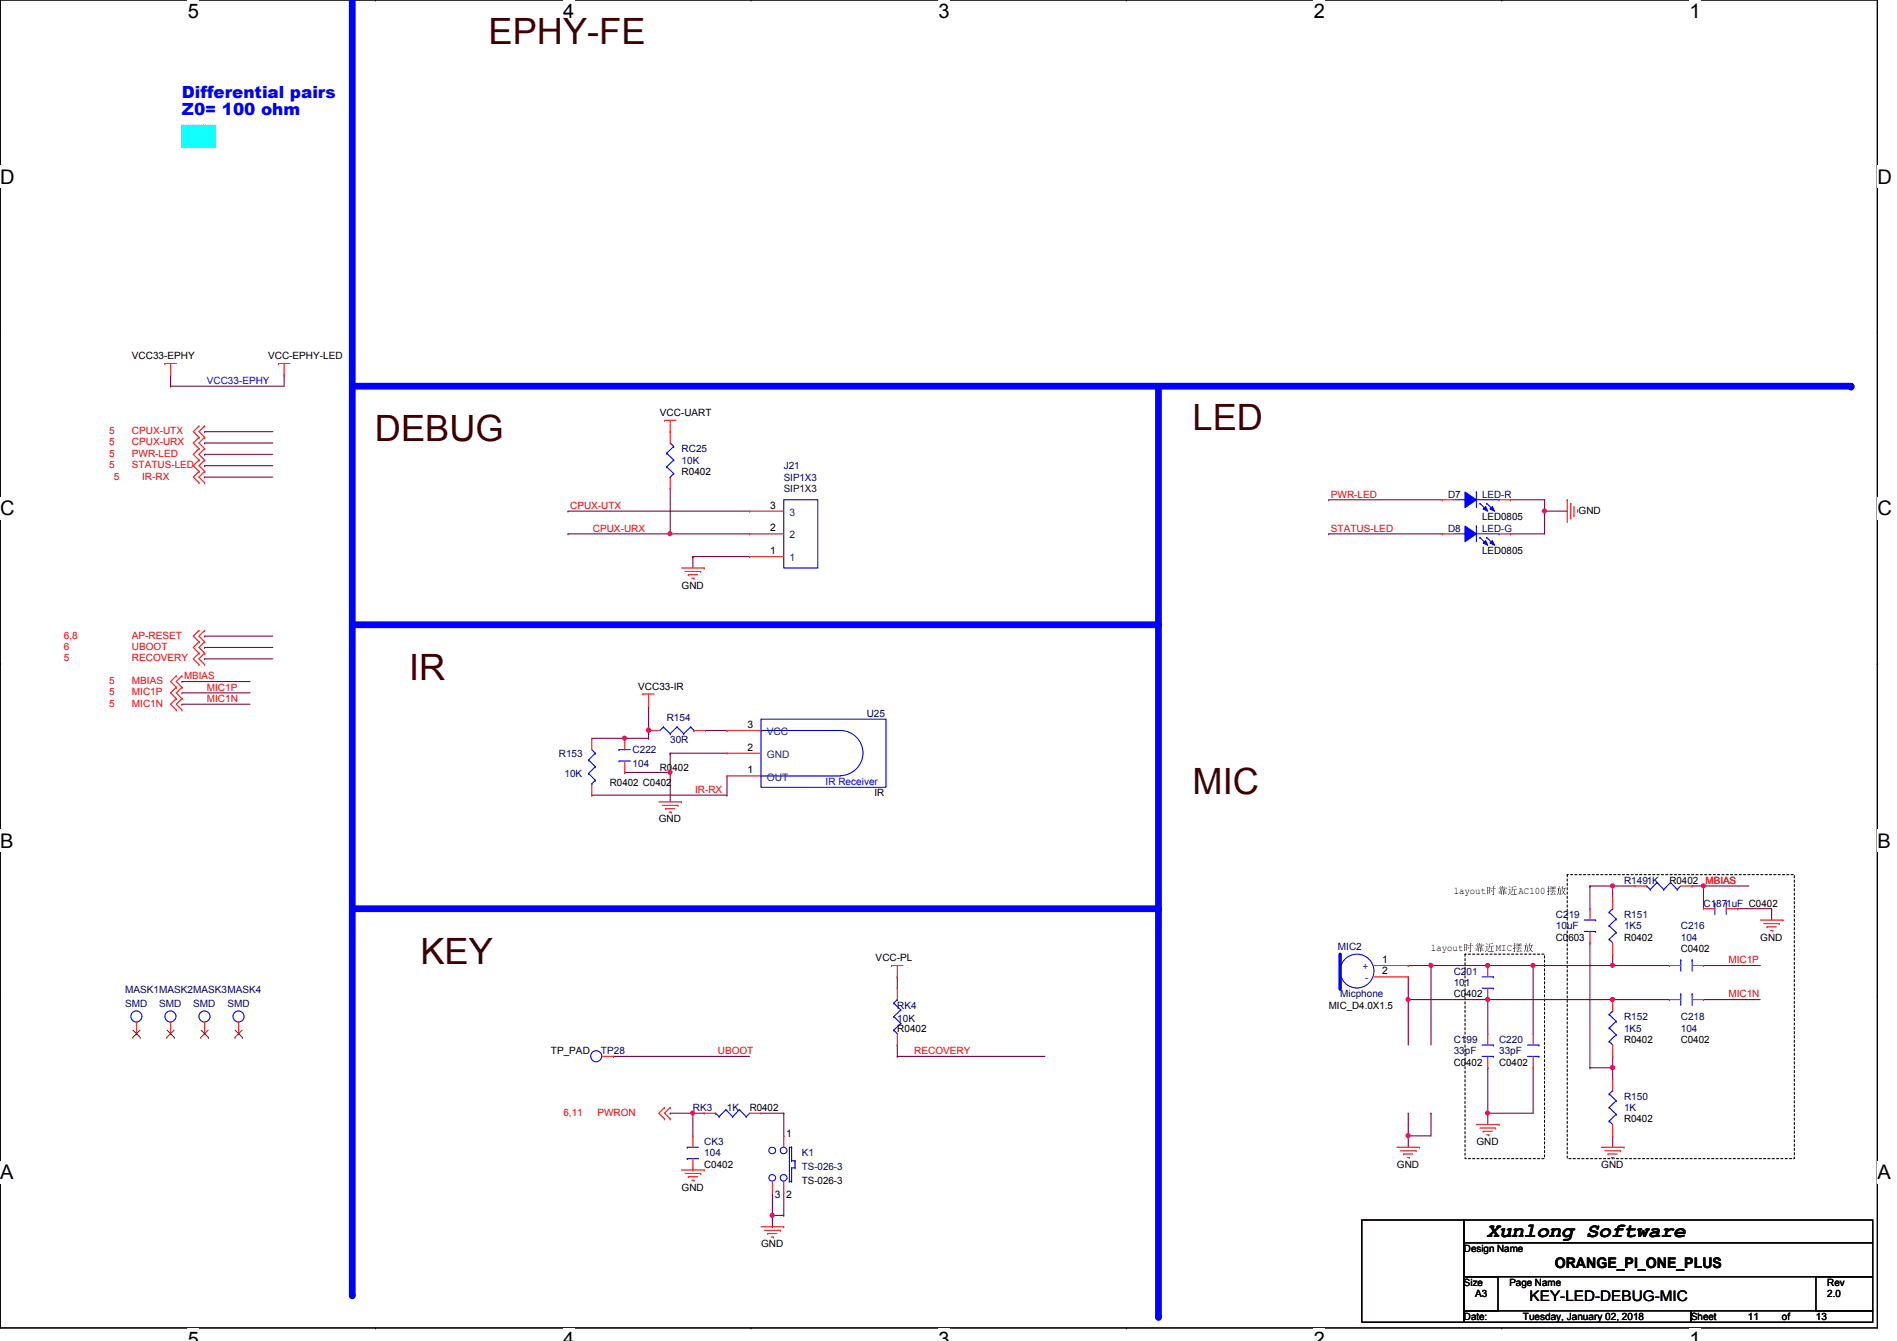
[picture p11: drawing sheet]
<svg xmlns="http://www.w3.org/2000/svg" width="297mm" height="210mm" viewBox="0 0 297 210" stroke-linecap="round" stroke-linejoin="round" font-family="sans-serif">
<path d="M0 0h294v207.9h-294z" fill="none" stroke="#000" stroke-width=".17"/>
<g fill="#fff">
<path d="M29.4 0h1.8v3.5h-1.8z"/>
<path d="M29.4 207.9h1.8v2h-1.8z"/>
</g>
<path d="M58.8 0h.1M58.8 207.9h.1" fill="none" stroke="#000" stroke-width=".17"/>
<g fill="#fff">
<path d="M88.2 0h1.7v3.5h-1.7z"/>
<path d="M88.2 207.9h1.7v2h-1.7z"/>
</g>
<path d="M117.6 0h.1M117.6 207.9h.1" fill="none" stroke="#000" stroke-width=".17"/>
<g fill="#fff">
<path d="M147 0h1.7v3.5h-1.7z"/>
<path d="M147 207.9h1.7v2h-1.7z"/>
</g>
<path d="M176.4 0h.1M176.4 207.9h.1" fill="none" stroke="#000" stroke-width=".17"/>
<g fill="#fff">
<path d="M205.7 0h1.8v3.5h-1.8z"/>
<path d="M205.7 207.9h1.8v2h-1.8z"/>
</g>
<path d="M235.2 0h.1M235.2 207.9h.1" fill="none" stroke="#000" stroke-width=".17"/>
<g fill="#fff">
<path d="M264.5 0h1.8v3.5h-1.8z"/>
<path d="M264.5 207.9h1.8v2h-1.8z"/>
<path d="M0 26h2.3v3.4h-2.3z"/>
<path d="M294 26h2.2v3.4h-2.2z"/>
<path d="M0 77.9h2.3v3.5h-2.3z"/>
<path d="M294 77.9h2.2v3.5h-2.2z"/>
</g>
<path d="M0 51.9h.1M294 51.9h.1" fill="none" stroke="#000" stroke-width=".17"/>
<g fill="#fff">
<path d="M0 129.9h2.1v3.4h-2.1z"/>
<path d="M294 129.9h2v3.4h-2z"/>
</g>
<path d="M0 103.9h.1M294 103.9h.1" fill="none" stroke="#000" stroke-width=".17"/>
<path d="M0 103.9h.1M294 103.9h.1" fill="none" stroke="#000" stroke-width=".16"/>
<g fill="#fff">
<path d="M0 181.8h2.1v3.5h-2.1z"/>
<path d="M294 181.8h2v3.5h-2z"/>
</g>
<path d="M0 155.9h.1M294 155.9h.1" fill="none" stroke="#000" stroke-width=".17"/>
<path d="M55.2 -.1v202.8" fill="none" stroke="#00f" stroke-width="1.1"/>
<circle cx="55.2" cy="202.7" r=".53" fill="#00f"/>
<path d="M55.2 60.5h234.7" fill="none" stroke="#00f" stroke-width="1.1"/>
<circle cx="289.9" cy="60.5" r=".53" fill="#00f"/>
<path d="M181.4 60.5v145.6" fill="none" stroke="#00f" stroke-width="1.1"/>
<circle cx="181.4" cy="206.1" r=".53" fill="#00f"/>
<path d="M55.2 142.2h126.2" fill="none" stroke="#00f" stroke-width="1.1"/>
<circle cx="181.4" cy="142.2" r=".53" fill="#00f"/>
<path d="M28.5 19.6h5.3v3.5h-5.3z" fill-rule="evenodd" fill="#0ff"/>
<path d="M28.5 19.6h5.3v3.5h-5.3z" fill="none" stroke="#0ff" stroke-width=".17" stroke-dasharray="0 .3"/>
<path d="M55.2 97.8h126.2" fill="none" stroke="#00f" stroke-width="1.1"/>
<circle cx="181.4" cy="97.8" r=".53" fill="#00f"/>
<path d="M245.4 136.9h35.6v44.5h-35.6zM229.4 149.4h12.4v32h-12.4z" fill="none" stroke="#000" stroke-width=".17" stroke-dasharray=".3 .3"/>
<g fill="none" stroke="#800040" stroke-width=".17">
<path d="M26.7 58.7h.1M26.7 58.7v1.8M44.5 58.7h.1M44.5 58.7v1.8h-17.8M26.7 60.5h.1M32 69.3h.1M32 67.6h.1M32 71.1h.1M32 72.9h.1M32 69.3h10.7M32 67.6h10.7M32 71.1h10.7"/>
<path d="M32 72.9h10.7M208.1 78.2h.1M208.1 78.2h17.7M236.5 78.2h.1M236.5 78.2h5.3M32 99.6h.1M32 99.6h10.7M104.9 83.6h.1M104.9 83.6h12.5M108.5 87.1h.1M108.5 87.1v1.8M108.5 87.1h8.9"/>
<path d="M208.1 83.6h.1M208.1 83.6h17.7M236.5 83.6h.1M241.8 80h.1M241.8 80v3.6h-5.3M32 103.1h.1M32 101.3h.1M32 103.1h10.7M32 101.3h10.7M140.5 152.9h.1M140.5 152.9v1.8M96.1 165.4h.1"/>
<path d="M96.1 165.4h21.3M140.5 163.6h.1M140.5 165.4h.1M140.5 163.6v1.8M140.5 165.4h23.1"/>
</g>
<circle cx="241.8" cy="80" r=".32" fill="#f0f"/>
<circle cx="241.8" cy="80" r=".32" fill="none" stroke="#f0f" stroke-width=".17"/>
<g fill="none" stroke="#800040" stroke-width=".17">
<path d="M32 74.7h.1M32 74.7h10.7M241.8 78.2h.1M241.8 78.2v1.8M241.8 80h.1M241.8 80h3.6M252.5 138.7h.1M252.5 138.7h3.6M266.7 138.7h.1M266.7 138.7h7.2M233 151.1h.1M233 156.5h.1"/>
<path d="M233 151.1h7.1M233 156.5h19.5M233 167.1h.1M233 167.1v7.1M252.5 167.1h.1M252.5 167.1v1.8"/>
</g>
<circle cx="252.5" cy="156.4" r=".32" fill="#f0f"/>
<circle cx="252.5" cy="156.4" r=".32" fill="none" stroke="#f0f" stroke-width=".17"/>
<circle cx="232.9" cy="156.4" r=".32" fill="#f0f"/>
<circle cx="232.9" cy="156.4" r=".32" fill="none" stroke="#f0f" stroke-width=".17"/>
<path d="M240.1 151.1h.1M240.1 151.1h12.4M249 147.6h.1M249 147.6v19.5" fill="none" stroke="#800040" stroke-width=".17"/>
<circle cx="252.5" cy="151.1" r=".32" fill="#f0f"/>
<circle cx="252.5" cy="151.1" r=".32" fill="none" stroke="#f0f" stroke-width=".17"/>
<circle cx="240" cy="151.1" r=".32" fill="#f0f"/>
<circle cx="240" cy="151.1" r=".32" fill="none" stroke="#f0f" stroke-width=".17"/>
<path d="M249 167.1h.1M252.5 165.4h.1M252.5 165.4v1.7h-3.5" fill="none" stroke="#800040" stroke-width=".17"/>
<circle cx="252.5" cy="167.1" r=".32" fill="#f0f"/>
<circle cx="252.5" cy="167.1" r=".32" fill="none" stroke="#f0f" stroke-width=".17"/>
<path d="M266.7 138.7h.1M266.7 138.7v3.5M272.1 142.2h.1M272.1 142.2h5.3M277.4 142.2h.1M277.4 142.2v1.8M252.5 177.8h.1M252.5 177.8v1.8" fill="none" stroke="#800040" stroke-width=".17"/>
<circle cx="266.7" cy="138.7" r=".32" fill="#f0f"/>
<circle cx="266.7" cy="138.7" r=".32" fill="none" stroke="#f0f" stroke-width=".17"/>
<path d="M265 138.7h.1M265 138.7h1.7M220.5 177.8h.1M220.5 177.8v1.8" fill="none" stroke="#800040" stroke-width=".17"/>
<circle cx="220.5" cy="177.8" r=".32" fill="#f0f"/>
<circle cx="220.5" cy="177.8" r=".32" fill="none" stroke="#f0f" stroke-width=".17"/>
<path d="M220.5 156.5h.1M220.5 151.1h.1M220.5 152.9h.1M220.5 152.9v10.7M220.5 151.1h12.5M224.1 151.1h.1M224.1 151.1v12.5M220.5 177.8h.1M220.5 174.2h.1M220.5 174.2v3.6M224.1 174.2h.1M224.1 174.2v3.6h-3.6" fill="none" stroke="#800040" stroke-width=".17"/>
<circle cx="232.9" cy="151.1" r=".32" fill="#f0f"/>
<circle cx="232.9" cy="151.1" r=".32" fill="none" stroke="#f0f" stroke-width=".17"/>
<circle cx="224" cy="151.1" r=".32" fill="#f0f"/>
<circle cx="224" cy="151.1" r=".32" fill="none" stroke="#f0f" stroke-width=".17"/>
<path d="M249 138.7h.1M249 138.7v3.5M252.5 138.7h.1M252.5 138.7v1.8M252.5 149.4h.1M252.5 149.4v1.7M266.7 151.1h.1M266.7 156.5h.1M266.7 151.1h8.9M266.7 156.5h8.9" fill="none" stroke="#800040" stroke-width=".17"/>
<circle cx="252.5" cy="138.7" r=".32" fill="#f0f"/>
<circle cx="252.5" cy="138.7" r=".32" fill="none" stroke="#f0f" stroke-width=".17"/>
<path d="M249 138.7h.1M249 138.7h3.5M220.5 156.5h.1M220.5 156.5h12.5" fill="none" stroke="#800040" stroke-width=".17"/>
<circle cx="220.5" cy="156.4" r=".32" fill="#f0f"/>
<circle cx="220.5" cy="156.4" r=".32" fill="none" stroke="#f0f" stroke-width=".17"/>
<path d="M233 156.5h.1M233 156.5v5.3M240.1 151.1h.1M240.1 151.1v10.7M252.5 156.5h.1M252.5 151.1h.1M252.5 156.5h8.9M252.5 151.1h8.9M233 174.2h.1M233 174.2v1.8M240.1 167.1h.1M240.1 167.1v7.1h-7.1" fill="none" stroke="#800040" stroke-width=".17"/>
<circle cx="232.9" cy="174.2" r=".32" fill="#f0f"/>
<circle cx="232.9" cy="174.2" r=".32" fill="none" stroke="#f0f" stroke-width=".17"/>
<path d="M28.5 106.7h.1M28.5 108.5h.1M28.5 110.2h.1M28.5 106.7h10.7M28.5 108.5h10.7M28.5 110.2h10.7M104.9 117.9h.1M104.9 117.9v7.6M104.9 117.9h8.9M97.8 120.9h.1M97.8 120.9h7.1M104.9 120.9h.1" fill="none" stroke="#800040" stroke-width=".17"/>
<circle cx="104.9" cy="120.9" r=".32" fill="#f0f"/>
<circle cx="104.9" cy="120.9" r=".32" fill="none" stroke="#f0f" stroke-width=".17"/>
<path d="M92.7 115.6h8.9M97.8 115.6h.1M101.6 115.6h.1M101.6 114.3v1.3M110.4 114.3h3.4M113.8 114.3h.1M92.7 124.5h.1M92.7 124.5h21.1M113.8 124.5h.1M113.8 121.5v3" fill="none" stroke="#800040" stroke-width=".17"/>
<circle cx="97.8" cy="115.5" r=".32" fill="#f0f"/>
<circle cx="97.8" cy="115.5" r=".32" fill="none" stroke="#f0f" stroke-width=".17"/>
<path d="M101.6 114.3h.1M101.6 110.4v3.9" fill="none" stroke="#800040" stroke-width=".17"/>
<circle cx="101.6" cy="114.3" r=".34" fill="#f0f"/>
<circle cx="101.6" cy="114.3" r=".34" fill="none" stroke="#f0f" stroke-width=".17"/>
<path d="M108.5 174.2h.1M108.5 174.2h1.8" fill="none" stroke="#800040" stroke-width=".17"/>
<circle cx="108.5" cy="174.2" r=".32" fill="#f0f"/>
<circle cx="108.5" cy="174.2" r=".32" fill="none" stroke="#f0f" stroke-width=".17"/>
<path d="M104.9 174.2h.1M104.9 174.2h3.6M108.5 174.2h.1M108.5 174.2v3.6M119.2 174.2h3.5M122.7 174.2h.1M122.7 177.8h.1M122.7 174.2v3.6M120.9 190.2h.1M120.9 186.7v3.5" fill="none" stroke="#800040" stroke-width=".17"/>
<circle cx="120.9" cy="190.2" r=".32" fill="#f0f"/>
<circle cx="120.9" cy="190.2" r=".32" fill="none" stroke="#f0f" stroke-width=".17"/>
<path d="M104.9 76.5v7.1M88.9 80h.1M88.9 80h28.5M104.9 83.6h.1M120.9 190.2h.1M120.9 192h.1M120.9 190.2h1.8M120.9 190.2v1.8M122.7 190.2h.1M122.7 186.7v3.5" fill="none" stroke="#800040" stroke-width=".17"/>
<circle cx="104.9" cy="83.5" r=".32" fill="#f0f"/>
<circle cx="104.9" cy="83.5" r=".32" fill="none" stroke="#f0f" stroke-width=".17"/>
<path d="M88.9 83.6h.1M88.9 83.6h16" fill="none" stroke="#800040" stroke-width=".17"/>
<g fill="none" stroke="#f00" stroke-width=".17">
<path d="M25.8 56.9h.1M25.8 56.9h1.8M26.7 58.7h.1M26.7 56.9v1.8M43.6 56.9h.1M43.6 56.9h1.8M44.5 58.7h.1M44.5 56.9v1.8M31.2 66.7h.1M31.2 68.5h.1M31.2 70.2h.1M31.2 72h.1"/>
<path d="M31.2 73.8h.1M31.2 75.6h.1M31.2 66.7l-.9 .9 .9 .9M31.2 68.5l-.9 .8 .9 .9M31.2 70.2l-.9 .9 .9 .9M31.2 72l-.9 .9 .9 .9M31.2 73.8l-.9 .9 .9 .9M32 66.7h.1M32 68.5h.1M32 70.2h.1M32 72h.1M32 73.8h.1"/>
<path d="M32 75.6h.1M32 66.7l-.8 .9 .8 .9M32 68.5l-.8 .8 .8 .9M32 70.2l-.8 .9 .8 .9M32 72l-.8 .9 .8 .9M32 73.8l-.8 .9 .8 .9M104.1 65.8h.1M104.1 65.8h1.7M104.9 67.6h.1M104.9 65.8v1.8M245.4 78.2h.1M245.4 78.2v3.6"/>
<path d="M246 78.8h.1M246 78.8v2.4M246.5 79.3v1.4M247 79.8h.1M247 79.8v.4M31.2 98.7h.1M31.2 98.7l-.9 .9 .9 .9M32 98.7h.1M32 98.7l-.8 .9 .8 .9M106.7 88.9h3.6M107.3 89.5h2.4M107.8 90h.1"/>
<path d="M107.8 90h1.4M108.3 90.5h.4M108.7 90.5h.1M109.7 89.5h.1M110.3 88.9h.1M246.5 80.7h.1M27.6 105.8h.1M27.6 107.6h.1M27.6 109.3h.1M27.6 111.1h.1M27.6 105.8l-.9 .9 .9 .9M27.6 107.6l-.9 .9 .9 .8"/>
<path d="M27.6 109.3l-.9 .9 .9 .9M28.5 105.8h.1M28.5 107.6h.1M28.5 109.3h.1M28.5 111.1h.1M28.5 105.8l-.9 .9 .9 .9M28.5 107.6l-.9 .9 .9 .8M28.5 109.3l-.9 .9 .9 .9M31.2 100.5h.1M31.2 102.2h.1M31.2 104h.1M31.2 100.5l-.9 .8 .9 .9"/>
<path d="M31.2 102.2l-.9 .9 .9 .9M32 100.5h.1M32 102.2h.1M32 104h.1M32 100.5l-.8 .8 .8 .9M32 102.2l-.8 .9 .8 .9M100.7 108.6h.1M100.7 108.6h1.7M101.6 110.4h.1M101.6 108.6v1.8M103.2 125.5h3.5M103.7 126.1h2.5"/>
<path d="M104.2 126.6h.1M104.2 126.6h1.5M104.8 127.1h.3M105.1 127.1h.1M106.2 126.1h.1M106.7 125.5h.1M139.6 151.1h.1M139.6 151.1h1.8M140.5 152.9h.1M140.5 151.1v1.8M275.6 144h3.6M276.2 144.6h2.4"/>
<path d="M276.7 145.1h.1M276.7 145.1h1.4M277.2 145.6h.4M277.6 145.6h.1M278.6 144.6h.1M279.2 144h.1M104.1 173.4h.1M104.1 175.1h.1M104.1 173.4l-.9 .8 .9 .9M104.9 173.4h.1M104.9 175.1h.1M104.9 173.4l-.8 .8 .8 .9"/>
<path d="M218.7 179.6h3.6M222.3 179.6h.1M231.2 176h3.5M231.7 176.6h2.5M232.2 177.1h.1M232.2 177.1h1.5M232.8 177.6h.3M233.1 177.6h.1M234.2 176.6h.1M234.7 176h.1M250.7 179.6h3.6M254.3 179.6h.1"/>
<path d="M106.7 183.1h3.6M107.3 183.7h2.4M107.8 184.2h.1M107.8 184.2h1.4M108.3 184.7h.4M108.7 184.7h.1M109.7 183.7h.1M110.3 183.1h.1M119.2 192h3.5M119.7 192.6h2.5M120.2 193.1h.1M120.2 193.1h1.5"/>
<path d="M120.8 193.6h.3M121.1 193.6h.1M122.2 192.6h.1M122.7 192h.1M219.3 180.1h2.4M219.8 180.6h.1M219.8 180.6h1.4M220.3 181.2h.4M220.7 181.2h.1M221.7 180.1h.1M251.3 180.1h2.4M251.8 180.6h.1"/>
<path d="M251.8 180.6h1.4M252.3 181.2h.4M252.7 181.2h.1M253.7 180.1h.1"/>
</g>
<path d="M213.2 191h16v16h-16zM229.2 191h64v3.5h-64zM229.2 194.5h64v5.4h-64zM229.2 199.9h5.4v5.3h-5.4zM284.3 199.9h8.9v5.3h-8.9zM229.2 205.2h35.6v1.8h-35.6zM264.8 205.2h28.4v1.8h-28.4z" fill="none" stroke="#000" stroke-width=".17"/>
<path d="M209.8 149.4v5.3" fill="none" stroke="#00f" stroke-width=".51"/>
<circle cx="209.8" cy="154.7" r=".25" fill="#00f"/>
<g fill="none" stroke="#00f" stroke-width=".17">
<path d="M104.4 71h.1M104.4 73.1h.1M104.4 71l1.1 1M104.4 73.1l1.1 1M104.9 74.7h.1M104.9 69.3l.6 .6M105.5 69.9h.1M105.5 72h.1M105.5 74.1h.1M105.5 69.9l-1.1 1.1M105.5 72l-1.1 1.1M105.5 74.1l-.6 .6"/>
<path d="M122.7 78.2h5.4v10.7h-5.4zM227.6 78.2h1.8M229.4 78.2h.1M231.2 77h.1M231.2 77v2.5M231.2 78.2h3.5M234.7 78.2h.1M92.2 119h.1M92.2 119l1 1M92.7 117.3l.5 .6M93.2 117.9h.1M93.2 117.9l-1 1.1"/>
<path d="M96.9 117.3h.1M96.9 119.1h.1M96.9 117.3h1.8M96.9 119.1h1.8M103.9 113.8h.1M103.9 113.8l-.6 .5M103.9 113.8l1 1.1M104.9 114.9h.1M106 113.8h.1M106 113.8l-1.1 1.1M106 113.8l1.1 1.1M107.1 114.9h.1"/>
<path d="M108.2 113.8h.1M108.2 113.8l-1.1 1.1M108.2 113.8l.5 .5M108.7 114.3h.1M119.2 112.6h19.5v10.6h-19.5zM119.2 114.3h12.4a3.5 3.5 0 0 1 3.5 3.6 3.5 3.5 0 0 1-3.5 3.5M119.2 114.3h.1M92.2 121.1h.1M92.2 121.1l1 1M92.7 122.7h.1M93.2 120h.1M93.2 122.1h.1"/>
<path d="M93.2 120l-1 1.1M93.2 122.1l-.5 .6M119.2 121.5h.1M119.2 121.5h12.4M257.8 138.7h.1M257.8 138.7l.6 .5M258.4 139.2h.1M259.5 138.1h.1M259.5 138.1l1 1.1M259.5 138.1l-1.1 1.1M260.5 139.2h.1M261.6 138.1h.1"/>
<path d="M261.6 138.1l1 1.1M261.6 138.1l-1.1 1.1M262.6 139.2h.1M263.2 138.7l-.6 .5M140 159.1h.1M140 157h.1M140 159.1l1.1 1.1M140 157l1.1 1.1M140.5 156.5h.1M140.5 156.5l-.5 .5M141.1 158.1h.1M141.1 158.1l-1.1 1"/>
<path d="M232.1 154.7h1.7M232.1 152.9h1.7M233.8 154.7h.1M233.8 152.9h.1M248.1 145.8h1.7M248.1 144h1.7M249.8 145.8h.1M249.8 144h.1M252 147h.1M252 144.9h.1M252 142.8h.1M252 147l.5 .6"/>
<path d="M252 144.9l1.1 1.1M252 142.8l1.1 1M252.5 142.2h.1M252.5 142.2l-.5 .6M253.1 146h.1M253.1 143.8h.1M253.1 146l-1.1 1M253.1 143.8l-1.1 1.1M263.2 155.6h.1M263.2 150.2h.1M263.2 150.2v1.8M263.2 155.6v1.8"/>
<path d="M265 155.6h.1M265 150.2h.1M265 150.2v1.8M265 155.6v1.8M268.5 141.4h.1M268.5 141.4v1.7M270.3 141.4h.1M270.3 141.4v1.7M107.6 179.6h.1M107.6 179.6h1.8M112.1 174.2h.1M112.1 174.2l.5 .6"/>
<path d="M112.6 174.8h.1M113.7 173.7h.1M113.7 173.7l1 1.1M113.7 173.7l-1.1 1.1M114.7 174.8h.1M115.8 173.7h.1M115.8 173.7l1 1.1M115.8 173.7l-1.1 1.1M116.8 174.8h.1M117.4 174.2l-.6 .6M123.9 179.6h.1M123.9 179.6h-.3v5.3"/>
<path d="M123.9 179.6v2.1M140 161.2h.1M140 161.2l.5 .6M141.1 160.2h.1M141.1 160.2l-1.1 1M232.1 165.4h1.7M232.1 163.6h1.7M233.8 165.4h.1M233.8 163.6h.1M239.2 165.4h1.8M239.2 163.6h1.8M241 165.4h.1"/>
<path d="M241 163.6h.1M252 175.5h.1M252 173.4h.1M252 171.2h.1M252 175.5l.5 .5M252 173.4l1.1 1M252 171.2l1.1 1.1M252.5 170.7h.1M252.5 170.7l-.5 .5M253.1 174.4h.1M253.1 172.3h.1M253.1 174.4l-1.1 1.1"/>
<path d="M253.1 172.3l-1.1 1.1M107.6 181.4h.1M107.6 181.4h1.8M123.6 184.9h.1M123.6 184.9h.3M123.9 184.9h.1M123.9 182.8h.1M123.9 181.7h.1M123.9 182.8v2.1M123.9 182.8h.6M123.9 181.7h.6M124.5 182.8h.1"/>
<path d="M124.5 181.7h.1M124.5 181.7v1.1"/>
<circle cx="21.4" cy="159.1" r=".87"/>
<circle cx="26.7" cy="159.1" r=".87"/>
<circle cx="32" cy="159.1" r=".87"/>
<circle cx="37.4" cy="159.1" r=".87"/>
<circle cx="212.5" cy="152" r="2.65"/>
<circle cx="93.4" cy="165.3" r=".87"/>
<circle cx="120.9" cy="180.1" r=".52"/>
<circle cx="120.9" cy="184.4" r=".52"/>
<circle cx="122.7" cy="184.4" r=".52"/>
<circle cx="122.7" cy="180.1" r=".52"/>
</g>
<g fill="none" stroke="#f00" stroke-width=".17">
<path d="M104.9 67.6h.1M104.9 76.5h.1M104.9 67.6v1.7M104.9 74.7v1.8M117.4 87.1h.1M117.4 83.6h.1M117.4 80h.1M117.4 87.1h5.3M117.4 83.6h5.3M117.4 80h5.3M92.7 115.6h.1M92.7 115.6v1.7"/>
<path d="M97.8 115.6h.1M97.8 115.6v1.7M97.8 119.1v1.8M101.6 114.3h.1M101.6 114.3h1.7M108.7 114.3h1.7M110.4 114.3h.1M113.8 114.3h.1M113.8 117.9h.1M113.8 114.3h5.4M113.8 117.9h5.4M92.7 124.5h.1"/>
<path d="M92.7 122.7v1.8M97.8 120.9h.1M113.8 121.5h.1M113.8 121.5h5.4M256.1 138.7h.1M256.1 138.7h1.7M263.2 138.7h1.8M265 138.7h.1M140.5 154.7h.1M140.5 154.7v1.8M215.2 151.1h5.3M215.2 152.9h5.3"/>
<path d="M220.5 151.1h.1M220.5 152.9h.1M233 156.5h.1M233 151.1h.1M233 151.1v1.8M233 154.7v1.8M249 147.6h.1M249 142.2h.1M249 142.2v1.8M249 145.8v1.8M252.5 149.4h.1M252.5 140.5h.1"/>
<path d="M252.5 140.5v1.7M252.5 147.6v1.8M261.4 156.5h.1M261.4 151.1h.1M261.4 151.1h1.8M261.4 156.5h1.8M265 151.1h1.7M265 156.5h1.7M266.7 156.5h.1M266.7 142.2h.1M266.7 151.1h.1M266.7 142.2h1.8"/>
<path d="M270.3 142.2h1.8M272.1 142.2h.1M21.4 161.8h.1M21.4 160v1.8M26.7 161.8h.1M26.7 160v1.8M32 161.8h.1M32 160v1.8M37.4 161.8h.1M37.4 160v1.8M94.3 165.4h1.8M96.1 165.4h.1"/>
<path d="M108.5 177.8h.1M108.5 177.8v1.8M110.3 174.2h.1M110.3 174.2h1.8M117.4 174.2h1.8M119.2 174.2h.1M122.7 177.8h.1M122.7 177.8v1.8M140.5 163.6h.1M140.5 161.8v1.8M233 167.1h.1M233 161.8h.1"/>
<path d="M233 161.8v1.8M233 165.4v1.7M240.1 167.1h.1M240.1 161.8h.1M240.1 161.8v1.8M240.1 165.4v1.7M252.5 177.8h.1M252.5 168.9h.1M252.5 168.9v1.8M252.5 176v1.8M108.5 183.1h.1M108.5 181.4v1.7"/>
<path d="M120.9 186.7h.1M120.9 184.9v1.8M122.7 186.7h.1M122.7 184.9v1.8"/>
</g>
<g fill="none" stroke="#804000" stroke-width=".16">
<path d="M20.8 162.4h.1M20.8 161.2l1.2 1.2M21.9 161.2l-1.1 1.2M22 162.4h.1M26.1 162.4h.1M26.2 161.2l1.1 1.2M27.3 161.2l-1.2 1.2M27.3 162.4h.1M31.5 162.4h.1M31.5 161.2l1.1 1.2M32.6 161.2l-1.1 1.2M32.6 162.4h.1"/>
<path d="M36.8 162.4h.1M36.8 161.2l1.2 1.2M37.9 161.2l-1.1 1.2M38 162.4h.1"/>
</g>
<path d="M229.4 77l1.8 1.2-1.8 1.3z" fill-rule="evenodd" fill="#00f"/>
<path d="M229.4 77l1.8 1.2-1.8 1.3z" fill="none" stroke="#00f" stroke-width=".17"/>
<path d="M233.7 79.3l.3 .7-.7-.3z" fill-rule="evenodd" fill="#00f"/>
<path d="M233.7 79.3l.3 .7-.7-.3z" fill="none" stroke="#00f" stroke-width=".17"/>
<path d="M232.2 79.7l.4-.4 .4 .7z" fill-rule="evenodd" fill="#00f"/>
<path d="M231.7 78.8h.1M231.7 78.8l1.1 1M232.2 79.7l.4-.4 .4 .7zM232.8 78.8h.1M232.8 78.8l1 1M227.6 83.6h1.8M229.4 83.6h.1M231.2 82.3h.1M231.2 82.3v2.5M231.2 83.6h3.5M234.7 83.6h.1" fill="none" stroke="#00f" stroke-width=".17"/>
<path d="M225.8 78.2h.1M225.8 78.2h1.8M234.7 78.2h1.8M236.5 78.2h.1" fill="none" stroke="#f00" stroke-width=".17"/>
<path d="M229.4 82.3l1.8 1.3-1.8 1.2z" fill-rule="evenodd" fill="#00f"/>
<path d="M229.4 82.3l1.8 1.3-1.8 1.2z" fill="none" stroke="#00f" stroke-width=".17"/>
<path d="M233.7 84.6l.3 .7-.7-.3z" fill-rule="evenodd" fill="#00f"/>
<path d="M233.7 84.6l.3 .7-.7-.3z" fill="none" stroke="#00f" stroke-width=".17"/>
<path d="M232.2 85l.4-.4 .4 .7z" fill-rule="evenodd" fill="#00f"/>
<g fill="none" stroke="#00f" stroke-width=".17">
<path d="M231.7 84.1h.1M231.7 84.1l1.1 1.1M232.2 85l.4-.4 .4 .7zM232.8 84.1h.1M232.8 84.1l1 1.1M252 158.8h.1M252 158.8l1.1 1.1M252.5 158.2h.1M252.5 158.2l-.5 .6M253.1 159.9h.1M253.1 159.9l-1.1 1M252 163h.1"/>
<path d="M252 160.9h.1M252 163l.5 .6M252 160.9l1.1 1.1M253.1 162h.1M253.1 162l-1.1 1"/>
</g>
<path d="M225.8 83.6h.1M225.8 83.6h1.8M234.7 83.6h1.8M236.5 83.6h.1M252.5 156.5h.1M252.5 156.5v1.7M252.5 165.4h.1M252.5 163.6v1.8" fill="none" stroke="#f00" stroke-width=".17"/>
<circle cx="241.8" cy="80" r=".32" fill="#f0f"/>
<circle cx="241.8" cy="80" r=".32" fill="none" stroke="#f0f" stroke-width=".17"/>
<circle cx="252.5" cy="156.4" r=".32" fill="#f0f"/>
<circle cx="252.5" cy="156.4" r=".32" fill="none" stroke="#f0f" stroke-width=".17"/>
<circle cx="232.9" cy="156.4" r=".32" fill="#f0f"/>
<circle cx="232.9" cy="156.4" r=".32" fill="none" stroke="#f0f" stroke-width=".17"/>
<circle cx="252.5" cy="151.1" r=".32" fill="#f0f"/>
<circle cx="252.5" cy="151.1" r=".32" fill="none" stroke="#f0f" stroke-width=".17"/>
<circle cx="240" cy="151.1" r=".32" fill="#f0f"/>
<circle cx="240" cy="151.1" r=".32" fill="none" stroke="#f0f" stroke-width=".17"/>
<circle cx="252.5" cy="167.1" r=".32" fill="#f0f"/>
<circle cx="252.5" cy="167.1" r=".32" fill="none" stroke="#f0f" stroke-width=".17"/>
<circle cx="266.7" cy="138.7" r=".32" fill="#f0f"/>
<circle cx="266.7" cy="138.7" r=".32" fill="none" stroke="#f0f" stroke-width=".17"/>
<circle cx="220.5" cy="177.8" r=".32" fill="#f0f"/>
<circle cx="220.5" cy="177.8" r=".32" fill="none" stroke="#f0f" stroke-width=".17"/>
<circle cx="232.9" cy="151.1" r=".32" fill="#f0f"/>
<circle cx="232.9" cy="151.1" r=".32" fill="none" stroke="#f0f" stroke-width=".17"/>
<circle cx="224" cy="151.1" r=".32" fill="#f0f"/>
<circle cx="224" cy="151.1" r=".32" fill="none" stroke="#f0f" stroke-width=".17"/>
<circle cx="252.5" cy="138.7" r=".32" fill="#f0f"/>
<circle cx="252.5" cy="138.7" r=".32" fill="none" stroke="#f0f" stroke-width=".17"/>
<circle cx="220.5" cy="156.4" r=".32" fill="#f0f"/>
<circle cx="220.5" cy="156.4" r=".32" fill="none" stroke="#f0f" stroke-width=".17"/>
<circle cx="232.9" cy="174.2" r=".32" fill="#f0f"/>
<circle cx="232.9" cy="174.2" r=".32" fill="none" stroke="#f0f" stroke-width=".17"/>
<circle cx="104.9" cy="120.9" r=".32" fill="#f0f"/>
<circle cx="104.9" cy="120.9" r=".32" fill="none" stroke="#f0f" stroke-width=".17"/>
<circle cx="97.8" cy="115.5" r=".32" fill="#f0f"/>
<circle cx="97.8" cy="115.5" r=".32" fill="none" stroke="#f0f" stroke-width=".17"/>
<circle cx="101.6" cy="114.3" r=".34" fill="#f0f"/>
<circle cx="101.6" cy="114.3" r=".34" fill="none" stroke="#f0f" stroke-width=".17"/>
<circle cx="108.5" cy="174.2" r=".32" fill="#f0f"/>
<circle cx="108.5" cy="174.2" r=".32" fill="none" stroke="#f0f" stroke-width=".17"/>
<circle cx="120.9" cy="190.2" r=".32" fill="#f0f"/>
<circle cx="120.9" cy="190.2" r=".32" fill="none" stroke="#f0f" stroke-width=".17"/>
<circle cx="104.9" cy="83.5" r=".32" fill="#f0f"/>
<circle cx="104.9" cy="83.5" r=".32" fill="none" stroke="#f0f" stroke-width=".17"/>
<g font-size="5.7" fill="#400000">
<text x="76.5" y="6.9">EPHY-FE</text>
<text x="58.7" y="69.1">DEBUG</text>
<text x="186.7" y="67.3">LED</text>
<text x="64" y="106.4">IR</text>
<text x="186.7" y="124.2">MIC</text>
<text x="65.8" y="150.9">KEY</text>
</g>
<text font-size="3.2" x="232.8" y="193.6">Xunlong Software</text>
<g font-size="3.1">
<text x="29.4" y="2.8">5</text>
<text x="88.2" y="2.8">4</text>
<text x="147" y="2.8">3</text>
<text x="205.7" y="2.8">2</text>
<text x="264.5" y="2.8">1</text>
<text x="0" y="28.7">D</text>
<text x="294" y="28.7">D</text>
<text x="0" y="80.7">C</text>
<text x="294" y="80.7">C</text>
<text x="0" y="132.7">B</text>
<text x="294" y="132.7">B</text>
<text x="0" y="184.6">A</text>
<text x="294" y="184.6">A</text>
<text x="29.4" y="210.7">5</text>
<text x="88.2" y="210.7">4</text>
<text x="147" y="210.7">3</text>
<text x="205.7" y="210.7">2</text>
<text x="264.5" y="210.7">1</text>
</g>
<g font-size="2.6" fill="#00f">
<text x="28.5" y="15.3">Differential pairs</text>
<text x="28.5" y="17.9">Z0= 100 ohm</text>
</g>
<g font-size="2.3">
<text x="239.5" y="203.7">KEY-LED-DEBUG-MIC</text>
<text x="243.5" y="198.4">ORANGE_PI_ONE_PLUS</text>
</g>
<g font-size="1.6">
<text x="20.7" y="56.2">VCC33-EPHY</text>
<text x="42" y="56.2">VCC-EPHY-LED</text>
<text x="103.3" y="65.1">VCC-UART</text>
<text x="106.7" y="74.3">R0402</text>
<text x="120.6" y="83.2">2</text>
<text x="120.6" y="79.6">3</text>
<text x="232.1" y="81.4">LED0805</text>
<text x="247.2" y="80.4">GND</text>
<text x="120.6" y="86.7">1</text>
<text x="232.1" y="86.8">LED0805</text>
<text x="106.7" y="92.1">GND</text>
<text x="99.9" y="107.9">VCC33-IR</text>
<text x="117" y="114">3</text>
<text x="117" y="117.5">2</text>
<text x="95.5" y="123.1">R0402 C0402</text>
<text x="103.3" y="120.7">R0402</text>
<text x="117" y="121.1">1</text>
<text x="136.9" y="124.7">IR</text>
<text x="103.2" y="128.7">GND</text>
<text x="227.6" y="139.9">layout时时时AC100摆摆</text>
<text x="261.4" y="138.3">R0402</text>
<text x="224.1" y="148.8">layout时时时MIC摆摆</text>
<text x="243.6" y="147.2">C0603</text>
<text x="254.3" y="147.2">R0402</text>
<text x="263.2" y="149">C0402</text>
<text x="275.6" y="147.2">GND</text>
<text x="137.1" y="150.5">VCC-PL</text>
<text x="216.4" y="152.5">2</text>
<text x="216.4" y="150.7">1</text>
<text x="140.5" y="161.5">R0402</text>
<text x="208.1" y="157.9">MIC_D4.0X1.5</text>
<text x="227.6" y="156.1">C0402</text>
<text x="86.3" y="165">TP_PAD</text>
<text x="227.6" y="166.8">C0402</text>
<text x="234.7" y="166.8">C0402</text>
<text x="254.3" y="163.2">R0402</text>
<text x="263.2" y="163.2">C0402</text>
<text x="117.4" y="173.9">R0402</text>
<text x="123.1" y="178">1</text>
<text x="231.2" y="179.2">GND</text>
<text x="254.3" y="175.7">R0402</text>
<text x="110.3" y="182.8">C0402</text>
<text x="125.6" y="185.3">TS-026-3</text>
<text x="218.7" y="182.8">GND</text>
<text x="250.7" y="182.8">GND</text>
<text x="106.7" y="186.4">GND</text>
<text x="121.3" y="187.6">3</text>
<text x="123.1" y="187.6">2</text>
<text x="119.2" y="195.2">GND</text>
<text x="229.2" y="196">Design Name</text>
<text x="229.2" y="201.3">Size</text>
<text x="231" y="203.1">A3</text>
<text x="236.3" y="201.3">Page Name</text>
<text x="286.1" y="201.3">Rev</text>
<text x="286.1" y="203.1">2.0</text>
<text x="229.2" y="206.6">Date:</text>
<text x="238.5" y="206.6">Tuesday, January 02, 2018</text>
<text x="264.8" y="206.6">Sheet</text>
<text x="273.7" y="206.6">11</text>
<text x="279" y="206.6">of</text>
<text x="284.3" y="206.6">13</text>
</g>
<g font-size="1.6" fill="#00f">
<text x="32.4" y="60.1">VCC33-EPHY</text>
<text x="129.3" y="122.9">IR Receiver</text>
</g>
<g font-size="1.6" fill="#f00">
<text x="17.1" y="67.9">5</text>
<text x="17.1" y="69.7">5</text>
<text x="17.1" y="71.5">5</text>
<text x="20.7" y="67.9">CPUX-UTX</text>
<text x="20.7" y="69.7">CPUX-URX</text>
<text x="20.7" y="71.5">PWR-LED</text>
<text x="17.1" y="73.3">5</text>
<text x="17.8" y="75.1">5</text>
<text x="20.7" y="73.3">STATUS-LED</text>
<text x="22.3" y="75.1">IR-RX</text>
<text x="208.4" y="77.9">PWR-LED</text>
<text x="89.3" y="79.7">CPUX-UTX</text>
<text x="92.8" y="83.2">CPUX-URX</text>
<text x="208.4" y="83.2">STATUS-LED</text>
<text x="10" y="99.9">6,8</text>
<text x="10" y="101.7">6</text>
<text x="20.7" y="99.9">AP-RESET</text>
<text x="20.7" y="101.7">UBOOT</text>
<text x="10" y="103.5">5</text>
<text x="17.1" y="107.1">5</text>
<text x="20.7" y="103.5">RECOVERY</text>
<text x="20.7" y="107.1">MBIAS</text>
<text x="28.8" y="106.3">MBIAS</text>
<text x="17.1" y="108.8">5</text>
<text x="17.1" y="110.6">5</text>
<text x="20.7" y="108.8">MIC1P</text>
<text x="20.7" y="110.6">MIC1N</text>
<text x="32.4" y="108.1">MIC1P</text>
<text x="32.4" y="109.9">MIC1N</text>
<text x="108.8" y="124.1">IR-RX</text>
<text x="267.1" y="138.3">MBIAS</text>
<text x="270.6" y="150.8">MIC1P</text>
<text x="270.6" y="156.1">MIC1N</text>
<text x="112.4" y="165">UBOOT</text>
<text x="143.2" y="165">RECOVERY</text>
<text x="88.2" y="174.6">6,11</text>
<text x="93.6" y="174.6">PWRON</text>
</g>
<g font-size="1.6" fill="#000080">
<text x="106.7" y="70.8">RC25</text>
<text x="106.7" y="72.6">10K</text>
<text x="122.7" y="75.2">SIP1X3</text>
<text x="122.7" y="73.4">J21</text>
<text x="226.7" y="77.9">D7</text>
<text x="232.1" y="77.9">LED-R</text>
<text x="226.7" y="83.2">D8</text>
<text x="232.1" y="83.2">LED-G</text>
<text x="104.4" y="112.9">R154</text>
<text x="135.7" y="112.2">U25</text>
<text x="87.5" y="118.4">R153</text>
<text x="99.1" y="117.9">C222</text>
<text x="104.9" y="116.3">30R</text>
<text x="88.4" y="121.6">10K</text>
<text x="99.1" y="120">104</text>
<text x="243.6" y="143.7">C219</text>
<text x="254.3" y="138.3">R1491K</text>
<text x="254.3" y="143.7">R151</text>
<text x="266.7" y="141.9">C1871uF C0402</text>
<text x="209.5" y="148.7">MIC2</text>
<text x="243.6" y="145.5">10uF</text>
<text x="254.3" y="145.5">1K5</text>
<text x="263.2" y="145.5">C216</text>
<text x="263.2" y="147.2">104</text>
<text x="19.6" y="155.4">MASK1MASK2MASK3MASK4</text>
<text x="227.6" y="152.6">C201</text>
<text x="227.6" y="154.3">101</text>
<text x="19.6" y="157.6">SMD</text>
<text x="24.9" y="157.6">SMD</text>
<text x="30.3" y="157.6">SMD</text>
<text x="35.6" y="157.6">SMD</text>
<text x="140.5" y="157.9">RK4</text>
<text x="140.5" y="160">10K</text>
<text x="209.8" y="156.1">Micphone</text>
<text x="254.3" y="159.7">R152</text>
<text x="254.3" y="161.5">1K5</text>
<text x="263.2" y="159.7">C218</text>
<text x="263.2" y="161.5">104</text>
<text x="94.1" y="165">TP28</text>
<text x="227.6" y="163.2">C199</text>
<text x="227.6" y="165">33pF</text>
<text x="234.7" y="163.2">C220</text>
<text x="234.7" y="165">33pF</text>
<text x="108.5" y="173.9">RK3</text>
<text x="113.8" y="173.9">1K</text>
<text x="254.3" y="172.1">R150</text>
<text x="254.3" y="173.9">1K</text>
<text x="110.3" y="179.2">CK3</text>
<text x="110.3" y="181">104</text>
<text x="125.6" y="181">K1</text>
<text x="125.6" y="183.1">TS-026-3</text>
</g>
<text font-size="1.6" fill="#004000" x="122.7" y="77">SIP1X3</text>
<g font-size="1.6" fill="#004080">
<text x="123.6" y="80.7">3</text>
<text x="123.6" y="87.8">1</text>
<text x="123.6" y="84.3">2</text>
<text x="120.1" y="115.1">VCC</text>
<text x="120.1" y="118.6">GND</text>
<text x="120.1" y="122.2">OUT</text>
<text x="213.4" y="151.8">+</text>
<text x="213.7" y="153.6">-</text>
</g>
</svg>
